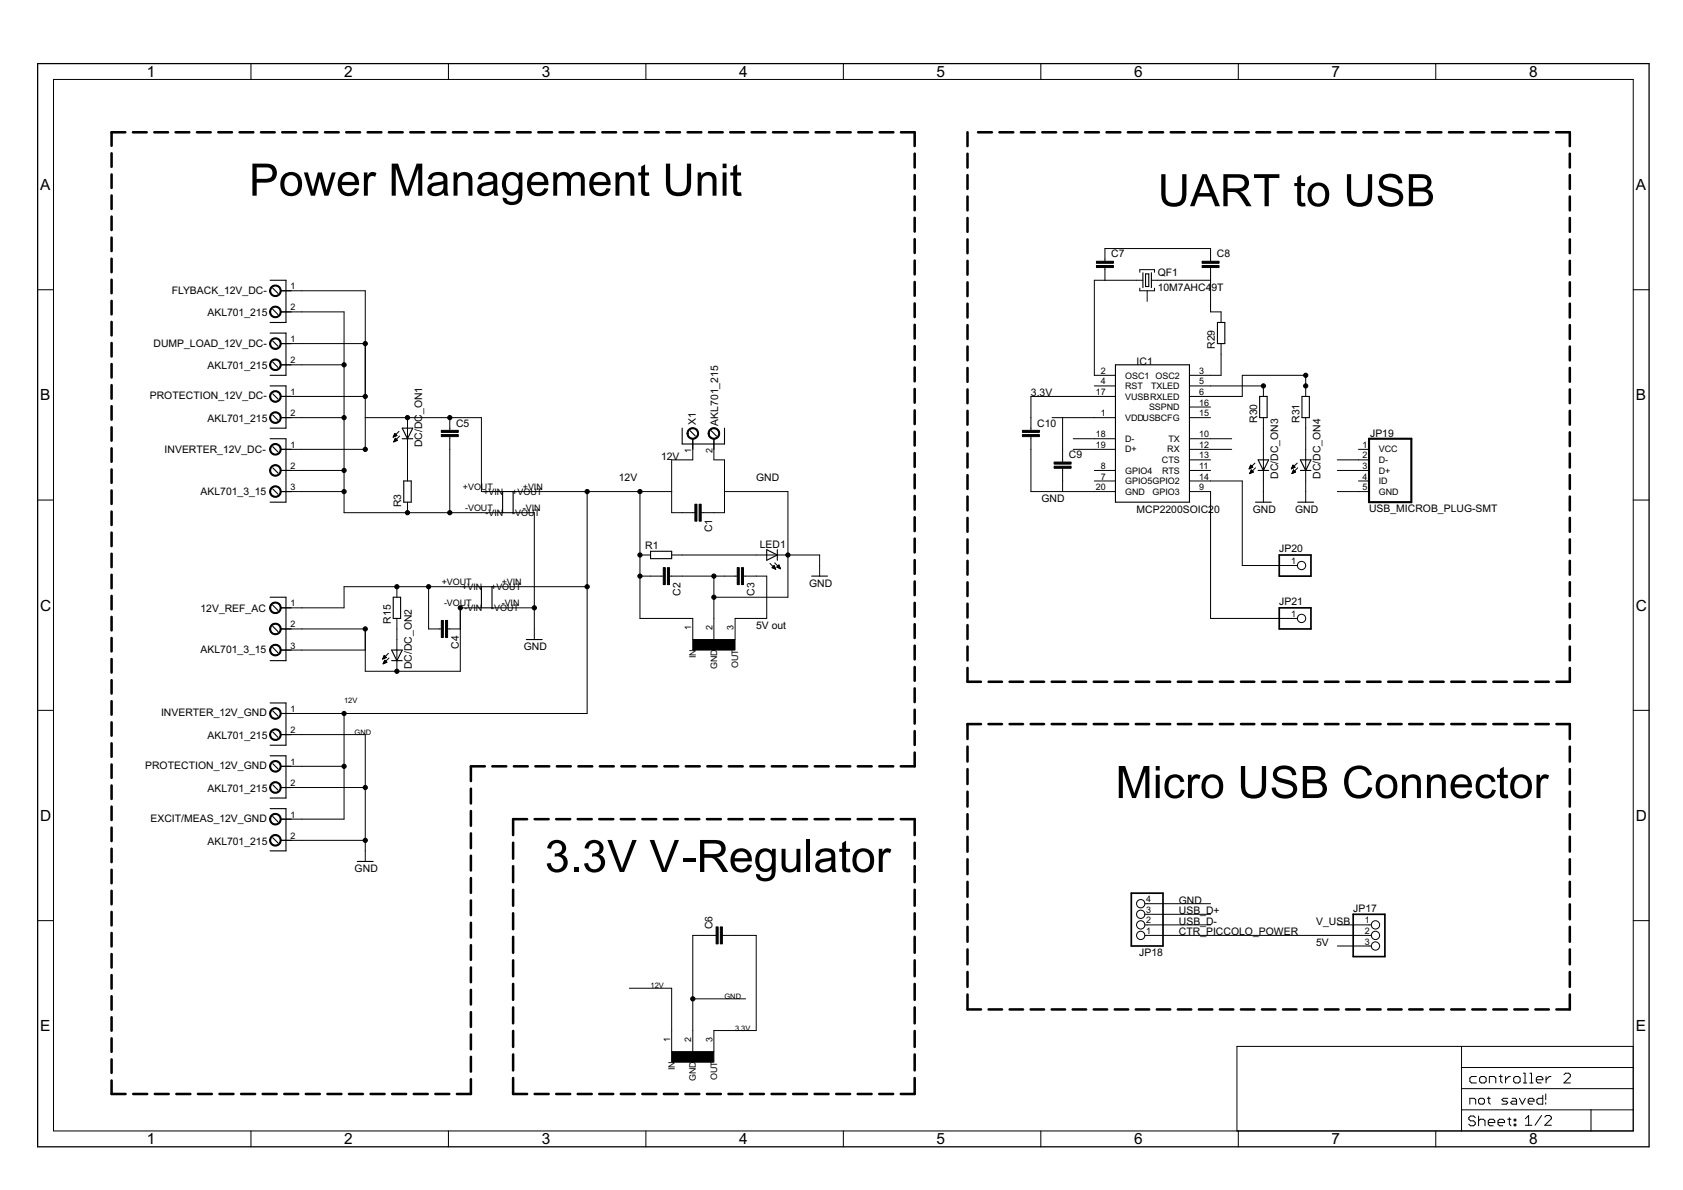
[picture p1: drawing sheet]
<svg xmlns="http://www.w3.org/2000/svg" width="420mm" height="297mm" viewBox="0 0 420 297" stroke-linecap="round" stroke-linejoin="round" font-family="sans-serif">
<g fill="#000" stroke="#000" stroke-width=".63">
<path d="M27.9 33h3.4zM27.9 33v3.4zM33.2 33h3.4zM38.5 33h3.5zM43.8 33h3.5zM49.2 33h3.4zM54.5 33h3.4zM59.8 33h3.4zM65.2 33h3.4zM70.5 33h3.4zM75.8 33h3.4zM81.1 33h3.5z"/>
<path d="M86.4 33h3.5zM91.8 33h3.4zM97.1 33h3.4zM102.4 33h3.5zM107.8 33h3.4zM113.1 33h3.4zM118.4 33h3.4zM123.7 33h3.4zM129.1 33h3.4zM134.4 33h3.4zM139.7 33h3.4zM145 33h3.5z"/>
<path d="M150.4 33h3.4zM155.7 33h3.4zM161 33h3.4zM166.3 33h3.5zM171.7 33h3.4zM177 33h3.4zM182.3 33h3.4zM187.6 33h3.5zM193 33h3.4zM198.3 33h3.4zM203.6 33h3.5zM208.9 33h3.5z"/>
<path d="M214.3 33h3.4zM219.6 33h3.4zM224.9 33h3.4zM228.3 33v3.4zM228.3 38.4v3.4zM241.5 33v3.5zM244.2 33h3.4zM249.5 33h3.5zM254.9 33h3.4zM260.2 33h3.5zM265.6 33h3.4zM270.9 33h3.4z"/>
<path d="M276.2 33h3.5zM281.6 33h3.4zM286.9 33h3.5zM292.3 33h3.4zM297.6 33h3.5zM303 33h3.4zM308.3 33h3.4zM313.6 33h3.5zM319 33h3.4zM324.3 33h3.5zM329.7 33h3.4zM335 33h3.5z"/>
<path d="M340.4 33h3.4zM345.7 33h3.5zM351 33h3.5zM356.4 33h3.4zM361.7 33h3.5zM367.1 33h3.4zM372.4 33h3.5zM377.8 33h3.4zM383.1 33h3.5zM388.5 33h3.4zM391.9 33v3.5zM391.9 38.4v3.4z"/>
<path d="M27.9 54.1v3.3zM27.9 48.8v3.4zM27.9 43.5v3.4zM27.9 38.3v3.3zM228.3 43.7v3.4zM228.3 49v3.5zM228.3 54.4v3.4zM228.3 59.7v3.4zM241.5 54.4v3.5zM241.5 49.1v3.4zM241.5 43.7v3.5zM241.5 38.4v3.4z"/>
<path d="M391.9 43.7v3.5zM391.9 49.1v3.4zM391.9 54.4v3.5zM391.9 59.8v3.4zM27.9 75.1v3.4zM27.9 69.8v3.4zM27.9 64.6v3.3zM27.9 59.3v3.4zM228.3 65v3.5zM228.3 70.4v3.4zM228.3 75.7v3.5zM241.5 75.8v3.4z"/>
<path d="M241.5 70.5v3.4zM241.5 65.1v3.5zM241.5 59.8v3.4zM391.9 65.1v3.5zM391.9 70.5v3.4zM391.9 75.8v3.4zM27.9 96.1v3.4zM27.9 90.9v3.3zM27.9 85.6v3.4zM27.9 80.3v3.4zM228.3 81.1v3.4zM228.3 86.4v3.5z"/>
<path d="M228.3 91.7v3.5zM228.3 97.1v3.4zM241.5 91.9v3.4zM241.5 86.5v3.5zM241.5 81.2v3.4zM391.9 81.2v3.4zM391.9 86.5v3.5zM391.9 91.8v3.5zM391.9 97.2v3.4zM27.9 111.9v3.4zM27.9 106.7v3.3zM27.9 101.4v3.4z"/>
<path d="M228.3 102.4v3.5zM228.3 107.8v3.4zM228.3 113.1v3.4zM228.3 118.4v3.5zM241.5 113.2v3.5zM241.5 107.9v3.5zM241.5 102.6v3.4zM241.5 97.2v3.4zM391.9 102.6v3.4zM391.9 107.9v3.5zM391.9 113.2v3.5zM391.9 118.6v3.4z"/>
<path d="M27.9 132.9v3.4zM27.9 127.7v3.3zM27.9 122.4v3.4zM27.9 117.2v3.3zM228.3 123.8v3.4zM228.3 129.1v3.5zM228.3 134.5v3.4zM228.3 139.8v3.4zM241.5 134.6v3.5zM241.5 129.3v3.4zM241.5 124v3.4zM241.5 118.6v3.4z"/>
<path d="M391.9 124v3.4zM391.9 129.3v3.4zM391.9 134.6v3.5zM391.9 140v3.4zM27.9 154v3.4zM27.9 148.7v3.4zM27.9 143.5v3.3zM27.9 138.2v3.4zM228.3 145.1v3.5zM228.3 150.5v3.4zM228.3 155.8v3.5zM241.5 156v3.5z"/>
<path d="M241.5 150.7v3.4zM241.5 145.4v3.4zM241.5 140v3.4zM391.9 145.3v3.5zM391.9 150.7v3.4zM391.9 156v3.5zM27.9 175v3.4zM27.9 169.8v3.3zM27.9 164.5v3.4zM27.9 159.3v3.3zM228.3 161.2v3.4zM228.3 166.5v3.4z"/>
<path d="M228.3 171.8v3.5zM228.3 177.2v3.4zM241.5 166.7v3.5zM241.5 161.4v3.4zM241.6 170.2h3.3zM246.8 170.2h3.3zM252.1 170.2h3.3zM257.3 170.2h3.3zM262.6 170.2h3.3zM267.8 170.2h3.3zM273 170.2h3.4zM278.3 170.2h3.3z"/>
<path d="M283.5 170.2h3.4zM288.8 170.2h3.3zM294 170.2h3.4zM299.3 170.2h3.3zM304.5 170.2h3.4zM309.8 170.2h3.3zM315 170.2h3.4zM320.3 170.2h3.4zM325.5 170.2h3.4zM330.8 170.2h3.4zM336 170.2h3.4zM341.3 170.2h3.4z"/>
<path d="M346.6 170.2h3.3zM351.8 170.2h3.4zM357.1 170.2h3.3zM362.3 170.2h3.4zM367.6 170.2h3.3zM372.8 170.2h3.4zM378.1 170.2h3.3zM383.3 170.2h3.4zM391.9 161.4v3.4zM391.9 166.7v3.5zM388.6 170.2h3.3zM27.9 196.1v3.3z"/>
<path d="M27.9 190.8v3.4zM27.9 185.5v3.4zM27.9 180.3v3.3zM117.6 191.3v3.7zM117.6 196.9v3.7zM117.6 191.3h3.4zM122.9 191.3h3.5zM128.3 191.3h3.5zM133.7 191.3h3.4zM139 191.3h3.5zM144.4 191.3h3.4zM149.8 191.3h3.4z"/>
<path d="M155.1 191.3h3.5zM160.5 191.3h3.5zM165.9 191.3h3.4zM171.2 191.3h3.5zM176.6 191.3h3.5zM181.9 191.3h3.5zM187.3 191.3h3.5zM192.7 191.3h3.5zM198.1 191.3h3.4zM203.4 191.3h3.5zM208.8 191.3h3.5zM214.1 191.3h3.5z"/>
<path d="M219.5 191.3h3.5zM228.3 182.5v3.4zM228.3 187.9v3.4zM224.9 191.3h3.4zM241.5 180.7h3.4zM241.5 192v3.7zM241.5 186.4v3.7zM241.5 180.7v3.8zM246.8 180.7h3.3zM252.1 180.7h3.3zM257.3 180.7h3.3zM262.6 180.7h3.3z"/>
<path d="M267.8 180.7h3.3zM273 180.7h3.4zM278.3 180.7h3.3zM283.5 180.7h3.4zM288.8 180.7h3.3zM294 180.7h3.4zM299.3 180.7h3.3zM304.5 180.7h3.4zM309.8 180.7h3.3zM315 180.7h3.4zM320.3 180.7h3.3zM325.5 180.7h3.4z"/>
<path d="M330.8 180.7h3.4zM336 180.7h3.4zM341.3 180.7h3.4zM346.5 180.7h3.4zM351.8 180.7h3.4zM357.1 180.7h3.3zM362.3 180.7h3.4zM367.6 180.7h3.3zM372.8 180.7h3.4zM378.1 180.7h3.3zM383.3 180.7h3.4zM388.6 180.7h3.3z"/>
<path d="M391.9 180.7v3.8zM391.9 186.4v3.7zM391.9 192v3.7zM391.9 197.6v3.7zM27.9 211.9v3.3zM27.9 206.6v3.4zM27.9 201.3v3.4zM117.6 202.4v3.7zM117.6 208v3.7zM117.6 213.6v3.7zM117.6 219.2v3.7zM128.1 204.5h3.5z"/>
<path d="M128.1 210.4v3.9zM128.1 204.5v3.9zM133.5 204.5h3.5zM138.9 204.5h3.4zM144.2 204.5h3.5zM149.6 204.5h3.5zM155 204.5h3.5zM160.4 204.5h3.4zM165.7 204.5h3.5zM171.1 204.5h3.5zM176.5 204.5h3.5zM181.9 204.5h3.4z"/>
<path d="M187.2 204.5h3.5zM192.6 204.5h3.5zM198 204.5h3.5zM203.4 204.5h3.4zM208.7 204.5h3.5zM214.1 204.5h3.5zM219.5 204.5h3.5zM224.9 204.5h3.4zM228.3 204.5v3.9zM228.3 210.4v3.9zM228.3 216.2v4zM241.5 214.5v3.7z"/>
<path d="M241.5 208.9v3.7zM241.5 203.2v3.8zM241.5 197.6v3.7zM391.9 203.2v3.8zM391.9 208.9v3.7zM391.9 214.5v3.7zM27.9 232.9v3.3zM27.9 227.6v3.4zM27.9 222.4v3.3zM27.9 217.1v3.4zM117.6 224.8v3.6zM117.6 230.3v3.7z"/>
<path d="M117.6 235.9v3.7zM128.1 233.8v4zM128.1 228v3.9zM128.1 222.1v4zM128.1 216.2v4zM228.3 222.1v4zM228.3 228v3.9zM228.3 233.8v4zM228.3 239.7v4zM241.5 231.4v3.7zM241.5 225.7v3.8zM241.5 220.1v3.7z"/>
<path d="M391.9 220.1v3.7zM391.9 225.7v3.8zM391.9 231.4v3.7zM391.9 237v3.7zM27.9 253.9v3.4zM27.9 248.7v3.3zM27.9 243.4v3.4zM27.9 238.1v3.4zM117.6 241.5v3.7zM117.6 247.1v3.6zM117.6 252.6v3.7zM117.6 258.2v3.7z"/>
<path d="M128.1 251.5v3.9zM128.1 245.6v4zM128.1 239.7v4zM228.3 245.6v4zM228.3 251.5v3.9zM228.3 257.3v4zM241.5 248.2v3.8zM241.5 242.6v3.7zM241.5 237v3.7zM241.6 252h3.3zM246.8 252h3.3zM252.1 252h3.3z"/>
<path d="M257.3 252h3.3zM262.6 252h3.3zM267.8 252h3.3zM273 252h3.4zM278.3 252h3.3zM283.5 252h3.4zM288.8 252h3.3zM294 252h3.4zM299.3 252h3.3zM304.5 252h3.4zM309.8 252h3.3zM315 252h3.4z"/>
<path d="M320.3 252h3.4zM325.5 252h3.4zM330.8 252h3.4zM336 252h3.4zM341.3 252h3.4zM346.6 252h3.3zM351.8 252h3.4zM357.1 252h3.3zM362.3 252h3.4zM367.6 252h3.3zM372.8 252h3.4zM378.1 252h3.3z"/>
<path d="M383.3 252h3.4zM391.9 242.6v3.7zM391.9 248.2v3.8zM388.6 252h3.3zM27.9 269.7v3.4zM27.9 264.4v3.4zM27.9 259.2v3.4zM27.9 273.1h3.4zM33.3 273.1h3.4zM38.7 273.1h3.4zM44 273.1h3.5zM49.4 273.1h3.5z"/>
<path d="M54.8 273.1h3.5zM60.2 273.1h3.5zM65.6 273.1h3.5zM71 273.1h3.5zM76.3 273.1h3.5zM81.7 273.1h3.5zM87.1 273.1h3.5zM92.5 273.1h3.5zM97.9 273.1h3.5zM103.3 273.1h3.5zM108.7 273.1h3.5zM117.6 263.8v3.7z"/>
<path d="M117.6 269.4v3.7zM114.1 273.1h3.5zM128.1 269.1v4zM128.1 263.2v4zM128.1 257.3v4zM128.1 273.1h3.5zM133.5 273.1h3.5zM138.9 273.1h3.4zM144.2 273.1h3.5zM149.6 273.1h3.5zM155 273.1h3.5zM160.4 273.1h3.5z"/>
<path d="M165.7 273.1h3.5zM171.1 273.1h3.5zM176.5 273.1h3.5zM181.9 273.1h3.4zM187.2 273.1h3.5zM192.6 273.1h3.5zM198 273.1h3.5zM203.4 273.1h3.4zM208.7 273.1h3.5zM214.1 273.1h3.5zM219.5 273.1h3.5zM228.3 263.2v4z"/>
<path d="M228.3 269.1v4zM224.9 273.1h3.4z"/>
</g>
<g fill="#000" stroke="#000" stroke-width=".25">
<path d="M13.4 19.8v262.5zM62.7 15.9v3.9zM112 15.9v3.9zM161.2 15.9v3.9zM210.5 15.9v3.9zM259.8 15.9v3.9zM309.1 15.9v3.9zM358.4 15.9v3.9zM13.4 19.8h394.3zM9.4 72.3h4zM70.1 77.9h5.3zM70.1 72.6h5.3z"/>
<path d="M75.4 77.9h10.5zM91.2 72.6v31.6zM75.4 72.6h15.8zM273.2 70v23.7zM275.8 62v2.7zM275.8 67.3v2.7zM275.8 66.8v.5zM275.8 64.7v.5zM275.8 70h7.9zM273.2 70h2.6zM283.7 70h1.6zM284.5 67.3v.7z"/>
<path d="M284.5 67.3h3.7zM284.5 72.6h3.7zM284.5 71.9v.7zM286.4 72.6v2.6zM287.4 70h1.6zM288.2 67.3v.7zM288.2 71.9v.7zM289 70h13.2zM302.2 62v2.7zM302.2 67.3v2.7zM302.2 66.8v.5zM302.2 64.7v.5z"/>
<path d="M302.2 70v7.9zM275.8 62h26.4zM304.8 77.9v2.6zM302.2 77.9h2.6zM407.7 72.3h4zM70.1 99h5.3zM70.1 91.1h5.3zM70.1 85.8h5.3zM75.4 85.8h15.8zM75.4 99h15.8zM75.4 91.1h10.5zM85.9 77.9v13.2z"/>
<path d="M91.2 85.8v13.2zM257.4 99v5.2zM273.2 99h5.3zM273.2 93.7h5.3zM273.2 96.3h5.3zM257.4 99h15.8zM296.9 93.7h5.3zM296.9 96.3h5.3zM296.9 99h5.3zM302.2 99h7.9zM304.8 85.8v2.6zM304.8 88.4v5.3z"/>
<path d="M302.2 93.7h2.6zM310.1 93.7v5.3zM310.1 93.7h15.9zM315.4 96.3v2.7zM302.2 96.3h13.2zM326 96.3v2.7zM326 93.7v2.6zM70.1 117.4h5.3zM70.1 112.2h5.3zM70.1 104.2h5.3zM75.4 112.2h15.8zM75.4 117.4h10.5z"/>
<path d="M75.4 104.2h10.5zM85.9 117.4v5.3zM85.9 104.2v13.2zM85.9 91.1v13.1zM91.2 104.2h10.5zM91.2 104.2v8zM98.6 108.2l-.4 .9zM98.2 109h.3zM98.3 108.8h.5zM98.7 109.4l-.4 .9zM98.3 110.2h.2zM98.3 108.7h.8z"/>
<path d="M98.4 108.6h.6zM98.4 110.1h.4zM98.4 108.5h.4zM98.4 110h.6zM98.5 109.9h.7zM98.5 108.3h.2zM98.6 109.7h.4zM98.6 108.2l.5 .5zM98.6 109.6h.3zM98.7 109.5h.1zM98.7 109.4l.5 .5zM98.2 109.1l.9-.4z"/>
<path d="M98.3 110.3l.9-.4zM98.2 109.1l1.4-1.4zM98.3 110.3l1.5-1.4zM101.7 109.5v2.7zM101.7 104.2v2.7zM101.7 106.9v2.6zM101.7 117.4v2.7zM101.7 104.2h10.6zM101.7 112.2v5.2zM112.3 104.2v2.7zM112.3 109.5v2.7zM112.3 106.9v.5z"/>
<path d="M112.3 109v.5zM112.3 104.2h7.9zM112.3 112.2v15.8zM120.2 104.2v18.5zM167.7 114.8v7.9zM173 109.5v5.3zM167.7 114.8h5.3zM178.2 109.5v5.3zM178.2 114.8h2.7zM180.9 114.8v7.9zM257.4 104.2v2.7zM257.4 109.5v2.7z"/>
<path d="M257.4 109v.5zM257.4 106.9v.5zM257.4 112.2v10.5zM265.3 112.2v2.6zM265.3 116.9v.5zM265.3 114.8v.5zM262.6 104.2h2.7zM265.3 104.2v8zM273.2 104.2h5.3zM273.2 112.2h5.3zM273.2 109.5h5.3zM273.2 117.4h5.3z"/>
<path d="M265.3 104.2h7.9zM267.9 109.5h5.3zM267.9 112.2h5.3zM296.9 101.6h5.3zM296.9 104.2h5.3zM296.9 109.5h5.3zM296.9 112.2h5.3zM296.9 114.8h5.3zM296.9 117.4h5.3zM302.2 109.5h5.3zM302.2 112.2h5.3zM312.2 116.1l-.4 .9z"/>
<path d="M311.9 116.9h.2zM311.9 116.8h.5zM312.4 117.3l-.4 .9zM312 116.7h.7zM312 116.6h.7zM312 118.1h.3zM312.1 118h.5zM312.1 116.4h.5zM312.1 116.3h.3zM312.1 117.8h.8zM312.2 117.7h.6zM312.2 116.1l.6 .5z"/>
<path d="M312.3 117.6h.4zM312.3 117.5h.2zM312.4 117.3l.5 .5zM311.8 117l1-.4zM312 118.2l.9-.4zM313.3 115.6l-1.5 1.4zM312 118.2l1.4-1.4zM315.4 104.2v2.7zM315.4 112.2v2.6zM315.4 114.8v2.6zM315.4 106.9v5.3zM322.8 116.1l-.4 .9z"/>
<path d="M322.4 116.9h.2zM322.5 116.8h.4zM322.5 116.7h.7zM322.9 117.3l-.4 .9zM322.6 118.1h.3zM322.6 116.6h.6zM322.6 116.4h.5zM322.6 118h.6zM322.7 117.8h.7zM322.7 116.3h.3zM322.7 117.7h.6zM322.8 116.1l.5 .5z"/>
<path d="M322.8 117.6h.4zM322.9 117.5h.2zM322.9 117.3l.5 .5zM322.4 117l.9-.4zM322.5 118.2l.9-.4zM322.4 117l1.4-1.4zM324 116.8l-1.5 1.4zM326 104.2v2.7zM326 112.2v2.6zM326 114.8v2.6zM326 106.9v5.3zM339.2 112.2h2.6z"/>
<path d="M339.2 114.8h2.6zM339.2 117.4h2.6zM333.9 114.8h5.3zM333.9 117.4h5.3zM9.4 124.8h4zM70.1 122.7h5.3zM75.4 122.7h10.5zM85.9 128h15.8zM85.9 122.7v5.3zM101.7 125.3v2.7zM101.7 128h10.6zM112.3 128h7.9z"/>
<path d="M120.2 128h5.3zM120.2 122.7h5.3zM128.1 128h5.3zM128.1 122.7h5.3zM133.4 128v23.7zM133.4 122.7h13.2zM159.8 138.5h2.6zM159.8 122.7v15.8zM159.8 138.5v5.3zM146.6 122.7h13.2zM159.8 122.7h7.9zM167.7 122.7v5.3z"/>
<path d="M167.7 138.5h2.6zM170.3 128h2.7zM167.7 128h2.6zM170.3 138.5h18.5zM173 128h.5zM175.1 128h.5zM175.6 128h2.6zM178.2 128h2.7zM180.9 122.7v5.3zM188.8 138.5h2.6zM191.4 138.5h2.7zM194.1 138.5h2.6z"/>
<path d="M180.9 122.7h15.8zM196.7 122.7v15.8zM196.7 138.5h7.9zM257.4 122.7h7.9zM265.3 117.4v2.7zM265.3 122.7h7.9zM265.3 120.1v2.6zM273.2 122.7h5.3zM273.2 120.1h5.3zM296.9 120.1h5.3zM296.9 122.7h5.3zM302.2 120.1h7.9z"/>
<path d="M310.1 120.1v21.1zM315.4 117.4v2.7zM315.4 122.7v2.6zM315.4 120.1v2.6zM326 117.4v2.7zM326 122.7v2.6zM326 120.1v2.6zM339.2 120.1h2.6zM339.2 122.7h2.6zM333.9 122.7h5.3zM407.7 124.8h4zM70.1 157h5.3z"/>
<path d="M70.1 151.7h5.3zM75.4 151.7h10.5zM75.4 157h15.8zM85.9 146.5h13.2zM85.9 146.5v5.2zM91.2 157v10.6zM99.1 146.5v2.6zM99.1 154.4v2.6zM99.1 159.6v2.7zM99.1 146.5h7.9zM99.1 157v2.6zM107 157h2.6z"/>
<path d="M107 146.5h7.9zM107 146.5v10.5zM109.6 157h.6zM111.8 157h.5zM114.9 151.7h5.3zM114.9 146.5h5.3zM112.3 157h2.6zM114.9 151.7v5.3zM122.8 151.7h5.3zM122.8 146.5h5.3zM128.1 146.5h18.5zM128.1 151.7h5.3z"/>
<path d="M133.4 157v2.6zM133.4 151.7v5.3zM146.6 122.7v23.8zM146.6 146.5v31.6zM159.8 143.8v10.6zM159.8 154.4h13.2zM162.4 143.8h2.6zM159.8 143.8h2.6zM165 143.8h.6zM167.2 143.8h.5zM167.7 143.8h2.6zM170.3 143.8h7.9z"/>
<path d="M173 154.4v5.2zM178.2 154.4v5.2zM178.2 149.1v5.3zM178.2 143.8h2.7zM178.2 143.8v5.3zM178.2 149.1h18.5zM180.9 143.8h2.6zM183.5 154.4v5.2zM183.5 143.8h.5zM183.5 154.4h7.9zM185.6 143.8h.5zM186.1 143.8h2.7z"/>
<path d="M188.8 143.8h2.6zM191.4 143.8v10.6zM192.2 140.6l1.5 1.5zM192.7 141.7l.6-.5zM192.8 141.7h.7zM192.8 141.6h.7zM193 141.5h.4zM193.1 141.4h.2zM193.1 141.9h.5zM193.3 141.2l.4 .9zM193.4 140.5l1.4 1.5zM193.4 142h.2z"/>
<path d="M192.7 141.7l1 .4zM193.9 141.6l.6-.6zM194 141.5h.6zM194 141.6h.7zM194.1 141.4h.5zM194.3 141.2h.2zM194.3 141.7h.5zM194.5 141l.3 1zM194.6 141.9h.2zM193.9 141.6l.9 .4zM196.7 138.5v10.6zM204.6 141.2v2.6z"/>
<path d="M204.6 138.5v2.7zM302.2 122.7v31.7zM310.1 141.2h13.2zM323.3 141.2h.6zM323.3 154.4h.6zM302.2 154.4h21.1zM9.4 177.3h4zM70.1 162.3h5.3zM70.1 178.1h5.3zM75.4 162.3h15.8zM75.4 178.1h10.5zM85.9 178.1v13.2z"/>
<path d="M91.2 167.6h7.9zM91.2 157v5.3zM95.9 163.6l-.4 .9zM95.6 164.4h.2zM95.7 164.3h.4zM96.1 164.8l-.4 .9zM95.7 164.1h.7zM95.7 165.5h.4zM95.8 164h.5zM95.8 163.9h.4zM95.8 165.4h.6zM95.8 165.3h.7z"/>
<path d="M95.9 163.7h.2zM95.9 165.1h.5zM95.9 163.6l.6 .5zM95.9 165h.4zM96 164.9h.2zM96.1 164.8l.5 .5zM95.5 164.5l1-.4zM95.7 165.7l.9-.4zM95.5 164.5l1.5-1.4zM95.7 165.7l1.4-1.4zM99.1 164.9v2.7zM99.1 162.3v2.6z"/>
<path d="M99.1 167.6h15.8zM114.9 151.7v15.9zM85.9 178.1h60.7zM407.7 177.3h4zM70.1 183.4h5.3zM70.1 196.6h5.3zM70.1 191.3h5.3zM75.4 191.3h10.5zM75.4 183.4h15.8zM75.4 196.6h15.8zM85.9 191.3v13.2zM91.2 183.4v13.2z"/>
<path d="M91.2 196.6v13.2zM70.1 209.8h5.3zM70.1 204.5h5.3zM75.4 204.5h10.5zM75.4 209.8h15.8zM91.2 212.4v2.6zM91.2 209.8v2.6zM9.4 229.8h4zM173 233.5v15.8zM173 233.5h2.6zM175.6 233.5h2.6zM178.2 233.5h.6z"/>
<path d="M180.3 233.5h.6zM180.9 233.5h2.6zM183.5 233.5h5.3zM188.8 233.5v23.7zM285.8 233.5h.6zM285.8 230.9h.6zM285.8 228.2h.6zM285.8 225.6h.6zM286.4 225.6h15.8zM286.4 230.9h15.8zM286.4 228.2h15.8zM286.4 233.5h55.4z"/>
<path d="M341.8 230.9h.6zM341.8 233.5h.6zM341.8 236.1h.6zM333.9 236.1h7.9zM333.9 230.9h7.9zM407.7 229.8h4zM167.7 257.2v5.3zM157.1 246.7h10.6zM167.7 246.7v10.5zM173 257.2v5.3zM173 249.3v7.9zM173 249.3h13.1z"/>
<path d="M178.2 257.2v5.3zM178.2 257.2h10.6zM308.8 261.2h56.1zM364.9 261.2h42.8zM364.9 277v5.3zM364.9 271.7v5.3zM364.9 271.7h42.8zM364.9 266.5v5.2zM364.9 266.5h42.8zM364.9 261.2v5.3zM366.7 279v.4zM366.7 279.4l.4 .4z"/>
<path d="M366.9 269.1v.8zM366.9 269.9l.4 .4zM366.9 274.2v1.4zM366.9 274.2h1.1zM367.1 278.6l-.4 .4zM367.1 279.8h.8zM367.3 268.7l-.4 .4zM367.3 270.3h1.3zM367.1 278.6h.8zM367.9 279.8l.4 .4zM368 274.2l.4 .3zM367.9 278.6l.4 .4z"/>
<path d="M368.4 274.5v1.1zM367.3 268.7h1.3zM369.1 274.5v.8zM369.1 275.3l.4 .3zM369.1 278.6v2.4zM369.1 279.8l.4-.4zM369.4 269.1v.8zM369.4 269.9l.4 .4zM369.5 275.6h.7zM369.5 274.2l-.4 .3zM369.5 279.4h.8zM369.8 270.3h.8z"/>
<path d="M369.8 268.7l-.4 .4zM370.2 275.6l.4-.3zM369.5 274.2h.7zM370.3 279.4l.4 .4zM370.6 270.3l.4-.4zM369.8 268.7h.8zM370.6 274.5v.8zM370.2 274.2l.4 .3zM370.7 279.8v1.2zM371 269.1v.8zM370.6 268.7l.4 .4zM371.3 274.2h.7z"/>
<path d="M371.5 279.8l.4-.4zM371.7 273.8v1.5zM371.7 275.3l.3 .3zM371.8 268.7v1.6zM371.8 268.7h1.2zM371.9 279.4h.9zM372.8 279.4l.4 .4zM373 268.7l.4 .4zM373.2 279.8v.4zM373.4 269.1v1.2zM374 279.8l.4-.4zM374.2 268.7h.9z"/>
<path d="M374.4 279.4h.8zM374.6 268.3v1.6zM374.6 269.9l.5 .4zM374.9 275.6h1.1zM374.9 274.5l.4-.3zM375.2 279.4l.4 .4zM374.9 274.5l.4 .4zM375.3 274.2h1.1zM375.6 279.8v.4zM375.9 268.7v1.6zM376.7 268.7l-.8 .8zM376 275.6l.4-.3z"/>
<path d="M375.3 274.9h.7zM376 274.9l.4 .4zM376.4 279.4h.8zM376.7 268.7h.4zM376.8 279v1.6zM377.5 274.9l-.4 .4zM377.5 274.2h.7zM377.1 275.3l.4 .3zM377.5 274.9h1.1zM377.9 269.1v.8zM377.9 269.9l.4 .4zM378 279.4h.4z"/>
<path d="M378 279.4v.4zM378.2 274.2l.4 .3zM378.3 270.3h.8zM378.3 268.7l-.4 .4zM378.4 279.4v.4zM378 279.8h.4zM378.6 274.5v1.1zM377.5 275.6h1.1zM379.1 270.3l.4-.4zM378.3 268.7h.8zM379.3 274.2l.7 1.4zM379.5 269.1v.8z"/>
<path d="M379.1 268.7l.4 .4zM380.8 274.2l-.8 1.4zM380.3 267.9h.4zM380.3 270.3h.8zM380.7 267.9v2.4zM380.8 279.3l.8-.9zM381.5 274.5v.8zM381.5 274.5l.4-.3zM381.6 278.4v2.5zM381.5 275.3l.4 .3zM381.9 274.2h.7zM381.9 267.9h.4z"/>
<path d="M381.9 270.3h.8zM382.3 267.9v2.4zM381.9 275.6h.7zM382.6 274.2l.4 .3zM383 274.5v.4zM381.5 274.9h1.5zM383.5 269.1v.8zM383.5 269.1l.5-.4zM383.7 274.5v.8zM383.7 274.5l.4-.3zM383.5 269.9l.5 .4zM384 268.7h.8z"/>
<path d="M383.7 275.3l.4 .3zM384.1 274.2h1zM384 270.3h.8zM384.8 268.7l.4 .4zM385.1 273.4v2.2zM384.1 275.6h1zM385.2 269.1v.4zM383.5 269.5h1.7zM385.9 275.3v.3zM385.9 273v1.5zM386 268.7v1.6zM386 269.5l.8-.8z"/>
<path d="M385.7 278.8l.4-.4zM386.8 268.7h.4zM386.1 278.4h.8zM387.3 278.8v.5zM386.9 278.4l.4 .4zM390.4 270.3l1.6-1.6zM390.8 267.9l-.4 .4zM390.8 267.9h.8zM390.4 270.3h1.6zM392 268.3v.4zM391.6 267.9l.4 .4zM397.2 277h10.5z"/>
<path d="M364.9 277h32.3zM407.7 271.7v5.3zM407.7 266.5v5.2zM407.7 261.2v5.3zM13.4 282.3h394.3zM62.7 282.3v4zM112 282.3v4zM161.2 282.3v4zM210.5 282.3v4zM259.8 282.3v4zM308.8 282.3h56.1zM308.8 261.2v21.1z"/>
<path d="M309.1 282.3v4zM358.4 282.3v4zM364.9 282.3h32.3zM366.7 280.6l.4 .4zM367.1 281h.8zM368.3 280.2v.4zM368.3 280.6l-.4 .4zM371.5 279.8v.8zM371.5 280.6l.4 .4zM371.9 281h.9zM371.5 280.2h1.7zM374 279.8v.8z"/>
<path d="M374 280.6l.4 .4zM374.4 281h.8zM374 280.2h1.6zM376.8 280.6l.4 .4zM378 280.6h.4zM378 280.6v.4zM378.4 280.6v.4zM378 281h.4zM380.8 280.9h1.6zM384.9 278.4l-1.7 2.5zM385.7 280.9l1.6-1.6zM385.7 280.9h1.6z"/>
<path d="M397.2 282.3h10.5zM397.2 277v5.3zM407.7 277v5.3zM407.7 19.8v262.5z"/>
<path d="M67.7 76.9a1.45 1.45 0 0 1 2.3 .2 1.45 1.45 0 0 1-.8 2.2 1.45 1.45 0 0 1-1.9-1.4h.3a1.19 1.19 0 0 1 1.6-1.2 1.19 1.19 0 0 1 .3 2 1.19 1.19 0 0 1-1.9-.6v-.2h-.3z" fill-rule="evenodd"/>
<path d="M67.7 71.6a1.45 1.45 0 0 1 2.3 .2 1.45 1.45 0 0 1-.8 2.2 1.45 1.45 0 0 1-1.9-1.4h.3a1.19 1.19 0 0 1 1.6-1.1 1.19 1.19 0 0 1 .3 2 1.19 1.19 0 0 1-1.9-.6v-.3h-.3z" fill-rule="evenodd"/>
<path d="M67.7 98a1.45 1.45 0 0 1 2.3 .2 1.45 1.45 0 0 1-.8 2.1 1.45 1.45 0 0 1-1.9-1.3h.3a1.19 1.19 0 0 1 1.6-1.1 1.19 1.19 0 0 1 .3 1.9 1.19 1.19 0 0 1-1.9-.5v-.3h-.3z" fill-rule="evenodd"/>
<path d="M67.7 90.1a1.45 1.45 0 0 1 2.3 .2 1.45 1.45 0 0 1-.8 2.1 1.45 1.45 0 0 1-1.9-1.3h.3a1.19 1.19 0 0 1 1.6-1.2 1.19 1.19 0 0 1 .3 2 1.19 1.19 0 0 1-1.9-.6v-.2h-.3z" fill-rule="evenodd"/>
<path d="M67.7 84.8a1.45 1.45 0 0 1 2.3 .2 1.45 1.45 0 0 1-.8 2.1 1.45 1.45 0 0 1-1.9-1.3h.3a1.19 1.19 0 0 1 1.6-1.1 1.19 1.19 0 0 1 .3 2 1.19 1.19 0 0 1-1.9-.6v-.3h-.3z" fill-rule="evenodd"/>
<path d="M67.7 116.4a1.45 1.45 0 0 1 2.3 .3 1.45 1.45 0 0 1-.8 2.1 1.45 1.45 0 0 1-1.9-1.4h.3a1.19 1.19 0 0 1 1.6-1.1 1.19 1.19 0 0 1 .3 2 1.19 1.19 0 0 1-1.9-.6v-.3h-.3z" fill-rule="evenodd"/>
<path d="M67.7 111.2a1.45 1.45 0 0 1 2.3 .2 1.45 1.45 0 0 1-.8 2.1 1.45 1.45 0 0 1-1.9-1.3h.3a1.19 1.19 0 0 1 1.6-1.2 1.19 1.19 0 0 1 .3 2 1.19 1.19 0 0 1-1.9-.6v-.2h-.3z" fill-rule="evenodd"/>
<path d="M67.7 103.3a1.45 1.45 0 0 1 2.3 .2 1.45 1.45 0 0 1-.8 2.1 1.45 1.45 0 0 1-1.9-1.4h.3a1.19 1.19 0 0 1 1.6-1.1 1.19 1.19 0 0 1 .3 2 1.19 1.19 0 0 1-1.9-.6v-.3h-.3z" fill-rule="evenodd"/>
<path d="M171.9 107.2a1.45 1.45 0 0 1 2.3 .2 1.45 1.45 0 0 1-.8 2.2 1.45 1.45 0 0 1-1.9-1.4h.3a1.19 1.19 0 0 1 1.6-1.1 1.19 1.19 0 0 1 .3 2 1.19 1.19 0 0 1-1.9-.6v-.3h-.3z" fill-rule="evenodd"/>
<path d="M177.2 107.2a1.45 1.45 0 0 1 2.3 .2 1.45 1.45 0 0 1-.9 2.2 1.45 1.45 0 0 1-1.8-1.4h.2a1.19 1.19 0 0 1 1.7-1.1 1.19 1.19 0 0 1 .3 2 1.19 1.19 0 0 1-1.9-.6l-.1-.3h-.2z" fill-rule="evenodd"/>
<path d="M67.7 121.7a1.45 1.45 0 0 1 2.3 .2 1.45 1.45 0 0 1-.8 2.2 1.45 1.45 0 0 1-1.9-1.4h.3a1.19 1.19 0 0 1 1.6-1.1 1.19 1.19 0 0 1 .3 2 1.19 1.19 0 0 1-1.9-.6v-.3h-.3z" fill-rule="evenodd"/>
<path d="M67.7 156a1.45 1.45 0 0 1 2.3 .2 1.45 1.45 0 0 1-.8 2.2 1.45 1.45 0 0 1-1.9-1.4h.3a1.19 1.19 0 0 1 1.6-1.1 1.19 1.19 0 0 1 .3 2 1.19 1.19 0 0 1-1.9-.6v-.3h-.3z" fill-rule="evenodd"/>
<path d="M67.7 150.7a1.45 1.45 0 0 1 2.3 .2 1.45 1.45 0 0 1-.8 2.2 1.45 1.45 0 0 1-1.9-1.4h.3a1.19 1.19 0 0 1 1.6-1.1 1.19 1.19 0 0 1 .3 2 1.19 1.19 0 0 1-1.9-.6v-.3h-.3z" fill-rule="evenodd"/>
<path d="M67.7 161.3a1.45 1.45 0 0 1 2.3 .2 1.45 1.45 0 0 1-.8 2.1 1.45 1.45 0 0 1-1.9-1.3h.3a1.19 1.19 0 0 1 1.6-1.1 1.19 1.19 0 0 1 .3 1.9 1.19 1.19 0 0 1-1.9-.5v-.3h-.3z" fill-rule="evenodd"/>
<path d="M67.7 177.1a1.45 1.45 0 0 1 2.3 .2 1.45 1.45 0 0 1-.8 2.2 1.45 1.45 0 0 1-1.9-1.4h.3a1.19 1.19 0 0 1 1.6-1.1 1.19 1.19 0 0 1 .3 2 1.19 1.19 0 0 1-1.9-.6v-.3h-.3z" fill-rule="evenodd"/>
<path d="M67.7 182.4a1.45 1.45 0 0 1 2.3 .2 1.45 1.45 0 0 1-.8 2.1 1.45 1.45 0 0 1-1.9-1.3h.3a1.19 1.19 0 0 1 1.6-1.1 1.19 1.19 0 0 1 .3 2 1.19 1.19 0 0 1-1.9-.6v-.3h-.3z" fill-rule="evenodd"/>
<path d="M67.7 195.6a1.45 1.45 0 0 1 2.3 .2 1.45 1.45 0 0 1-.8 2.2 1.45 1.45 0 0 1-1.9-1.4h.3a1.19 1.19 0 0 1 1.6-1.2 1.19 1.19 0 0 1 .3 2 1.19 1.19 0 0 1-1.9-.6v-.2h-.3z" fill-rule="evenodd"/>
<path d="M67.7 190.3a1.45 1.45 0 0 1 2.3 .2 1.45 1.45 0 0 1-.8 2.2 1.45 1.45 0 0 1-1.9-1.4h.3a1.19 1.19 0 0 1 1.6-1.1 1.19 1.19 0 0 1 .3 2 1.19 1.19 0 0 1-1.9-.6v-.3h-.3z" fill-rule="evenodd"/>
<path d="M67.7 208.8a1.45 1.45 0 0 1 2.3 .2 1.45 1.45 0 0 1-.8 2.1 1.45 1.45 0 0 1-1.9-1.3h.3a1.19 1.19 0 0 1 1.6-1.1 1.19 1.19 0 0 1 .3 1.9 1.19 1.19 0 0 1-1.9-.5v-.3h-.3z" fill-rule="evenodd"/>
<path d="M67.7 203.5a1.45 1.45 0 0 1 2.3 .2 1.45 1.45 0 0 1-.8 2.2 1.45 1.45 0 0 1-1.9-1.4h.3a1.19 1.19 0 0 1 1.6-1.1 1.19 1.19 0 0 1 .3 2 1.19 1.19 0 0 1-1.9-.6v-.3h-.3z" fill-rule="evenodd"/>
<circle cx="85.9" cy="91.1" r=".53"/>
<circle cx="91.2" cy="85.8" r=".53"/>
<circle cx="91.2" cy="99" r=".53"/>
<circle cx="315.4" cy="96.3" r=".53"/>
<circle cx="326" cy="96.3" r=".53"/>
<circle cx="326" cy="93.7" r=".53"/>
<circle cx="85.9" cy="117.4" r=".53"/>
<circle cx="85.9" cy="104.2" r=".53"/>
<circle cx="91.2" cy="112.2" r=".53"/>
<circle cx="101.7" cy="104.2" r=".53"/>
<circle cx="112.3" cy="104.2" r=".53"/>
<circle cx="85.9" cy="122.7" r=".53"/>
<circle cx="101.7" cy="128" r=".53"/>
<circle cx="112.3" cy="128" r=".53"/>
<circle cx="146.6" cy="122.7" r=".53"/>
<circle cx="159.8" cy="138.5" r=".53"/>
<circle cx="159.8" cy="122.7" r=".53"/>
<circle cx="196.7" cy="138.5" r=".53"/>
<circle cx="91.2" cy="157" r=".53"/>
<circle cx="99.1" cy="146.5" r=".53"/>
<circle cx="107" cy="146.5" r=".53"/>
<circle cx="114.9" cy="151.7" r=".53"/>
<circle cx="133.4" cy="151.7" r=".53"/>
<circle cx="146.6" cy="146.5" r=".53"/>
<circle cx="159.8" cy="143.8" r=".53"/>
<circle cx="178.2" cy="149.1" r=".53"/>
<circle cx="178.2" cy="143.8" r=".53"/>
<circle cx="85.9" cy="178.1" r=".53"/>
<circle cx="99.1" cy="167.6" r=".53"/>
<circle cx="85.9" cy="191.3" r=".53"/>
<circle cx="91.2" cy="196.6" r=".53"/>
<circle cx="91.2" cy="209.8" r=".53"/>
<circle cx="173" cy="249.3" r=".53"/>
</g>
<g fill="#000" stroke="#000" stroke-width=".28">
<path d="M68.1 77.2l1.3 1.3zM68.1 71.9l1.3 1.3zM70.1 77.9h2.6zM70.1 72.6h2.6zM67.4 70h4zM285.3 68.1v3.7zM286 68.4v3.1zM286 71.5h.8zM286.8 68.4v3.1zM286 68.4h.8zM287.4 68.1v3.7zM67.4 93.7h4z"/>
<path d="M67.4 80.5h4zM68.1 98.3l1.3 1.3zM68.1 90.4l1.3 1.3zM68.1 85.1l1.3 1.3zM70.1 99h2.6zM70.1 91.1h2.6zM70.1 85.8h2.6zM67.4 96.3h4zM71.4 83.1v10.6zM67.4 83.1h4zM71.4 70v10.5zM278.5 91.1v34.2z"/>
<path d="M278.5 91.1h18.4zM303.9 80.5v5.3zM305.8 80.5v5.3zM303.9 80.5h1.9zM303.9 85.8h1.9zM314.5 99v5.2zM314.5 99h1.8zM325 99v5.2zM325 99h1.9zM67.4 106.9h4zM68.1 116.8l1.3 1.3zM68.1 111.5l1.3 1.3z"/>
<path d="M68.1 103.6l1.3 1.3zM70.1 117.4h2.6zM70.1 112.2h2.6zM70.1 104.2h2.6zM67.4 109.5h4zM71.4 96.3v10.6zM100.4 106.9l1.3 2.6zM100.4 109.5h1.3zM100.4 106.9h1.3zM103 106.9l-1.3 2.6zM101.7 109.5h1.3zM101.7 106.9h1.3z"/>
<path d="M170.3 106.9v3.9zM173 109.5v2.7zM172.3 107.5l1.3 1.4zM178.2 109.5v2.7zM177.6 107.5l1.3 1.4zM180.9 106.9v3.9zM170.3 110.8h10.6zM314.1 114.8l1.3 2.6zM314.1 117.4h1.3zM314.1 114.8h1.3zM316.3 99v5.2zM314.5 104.2h1.8z"/>
<path d="M316.7 114.8l-1.3 2.6zM315.4 117.4h1.3zM315.4 114.8h1.3zM324.6 114.8l1.4 2.6zM324.6 117.4h1.4zM324.6 114.8h1.4zM326.9 99v5.2zM325 104.2h1.9zM327.3 114.8l-1.3 2.6zM326 117.4h1.3zM326 114.8h1.3zM67.4 125.3h4z"/>
<path d="M68.1 122l1.3 1.4zM70.1 122.7h2.6zM71.4 109.5v15.8zM100.8 120.1v5.2zM102.7 120.1v5.2zM100.8 120.1h1.9zM100.8 125.3h1.9zM125.5 122.7v5.3zM125.5 122.7h2.6zM128.1 122.7v5.3zM125.5 128h2.6zM162.4 139.4h5.3z"/>
<path d="M162.4 137.6v1.8zM162.4 137.6h5.3zM167.7 137.6v1.8zM191.4 137.2l2.7 1.3zM191.4 137.2v1.3zM191.4 138.5v1.3zM191.4 139.8l2.7-1.3zM194.1 137.2v1.3zM194.1 138.5v1.3zM278.5 125.3h18.4zM296.9 91.1v34.2zM313.4 125.3h4z"/>
<path d="M324 125.3h3.9zM68.1 156.3l1.3 1.3zM68.1 151.1l1.3 1.3zM70.1 157h2.6zM70.1 151.7h2.6zM67.4 149.1h4zM98.2 149.1v5.3zM100 149.1v5.3zM98.2 149.1h1.8zM98.2 154.4h1.8zM120.2 146.5v5.2zM120.2 146.5h2.6z"/>
<path d="M122.8 146.5v5.2zM120.2 151.7h2.6zM131.4 159.6h4zM202.6 143.8h4zM67.4 164.9h4zM68.1 161.6l1.3 1.3zM68.1 177.4l1.3 1.4zM70.1 162.3h2.6zM70.1 178.1h2.6zM71.4 149.1v15.8zM67.4 175.5h4zM97.8 162.3l1.3 2.6z"/>
<path d="M97.8 164.9h1.3zM97.8 162.3h1.3zM100.4 162.3l-1.3 2.6zM99.1 164.9h1.3zM99.1 162.3h1.3zM67.4 186h4zM67.4 199.2h4zM68.1 182.7l1.3 1.3zM68.1 195.9l1.3 1.3zM68.1 190.6l1.3 1.3zM70.1 183.4h2.6zM70.1 196.6h2.6z"/>
<path d="M70.1 191.3h2.6zM71.4 175.5v10.5zM71.4 188.7v10.5zM67.4 188.7h4zM67.4 212.4h4zM68.1 209.1l1.3 1.3zM68.1 203.8l1.3 1.3zM70.1 209.8h2.6zM70.1 204.5h2.6zM71.4 201.8v10.6zM67.4 201.8h4zM89.2 215h4z"/>
</g>
<g fill="#000" stroke="#000" stroke-width=".25">
<path d="M273.7 65.2h4.3v.5h-4.3zM273.7 66.3h4.3v.5h-4.3zM300.1 65.2h4.2v.5h-4.2zM300.1 66.3h4.2v.5h-4.2zM110.2 108.5h4.2v.5h-4.2zM110.2 107.4h4.2v.5h-4.2zM255.2 107.4h4.3v.5h-4.3zM255.2 108.5h4.3v.5h-4.3zM263.2 115.3h4.2v.5h-4.2zM263.2 116.4h4.2v.5h-4.2zM173.5 125.9h.5v4.2h-.5zM174.5 125.9h.5v4.2h-.5z"/>
<path d="M110.2 154.9h.5v4.2h-.5zM111.2 154.9h.5v4.2h-.5zM165.6 141.7h.5v4.2h-.5zM166.6 141.7h.5v4.2h-.5zM173 159.6h10.5v2.7h-10.5zM184 141.7h.6v4.2h-.6zM185.1 141.7h.5v4.2h-.5zM178.8 231.4h.5v4.2h-.5zM179.8 231.4h.5v4.2h-.5zM167.7 262.5h10.5v2.6h-10.5z"/>
</g>
<g fill="none" stroke="#000" stroke-width=".25">
<circle cx="324.9" cy="141.2" r="1.04"/>
<circle cx="324.9" cy="154.4" r="1.04"/>
<circle cx="284.8" cy="225.6" r="1.04"/>
<circle cx="284.8" cy="228.2" r="1.04"/>
<circle cx="284.8" cy="230.9" r="1.04"/>
<circle cx="284.8" cy="233.5" r="1.04"/>
<circle cx="343.4" cy="233.5" r="1.04"/>
<circle cx="343.4" cy="236.1" r="1.04"/>
<circle cx="343.4" cy="230.9" r="1.04"/>
</g>
<g fill="#000" stroke="#000" stroke-width=".42">
<path d="M319.4 138.5v5.3zM319.4 138.5h7.9zM319.4 143.8h7.9zM319.4 157h7.9zM319.4 151.7v5.3zM327.3 138.5v5.3zM327.3 151.7v5.3zM319.4 151.7h7.9zM282.4 222.9v13.2zM282.4 236.1h7.9zM282.4 222.9h7.9zM290.3 222.9v13.2z"/>
<path d="M337.8 238.8h7.9zM337.8 228.2v10.6zM345.7 228.2v10.6zM337.8 228.2h7.9z"/>
</g>
<path d="M341.8 109.5v15.8zM341.8 109.5h10.5zM341.8 125.3h10.5zM352.3 109.5v15.8z" fill="#000" stroke="#000" stroke-width=".53"/>
<path d="M9.4 15.9v270.4zM9.4 15.9h402.3zM9.4 286.3h402.3zM411.7 15.9v270.4z" fill="#000" stroke="#000" stroke-width=".32"/>
<g font-size="12.5">
<text x="62.2" y="48.8">Power Management Unit</text>
<text x="289" y="51.5">UART to USB</text>
<text x="278.5" y="199.2">Micro USB Connector</text>
<text x="136" y="217.7">3.3V V-Regulator</text>
</g>
<g font-size="4.3">
<text x="36.6" y="19.2">1</text>
<text x="85.9" y="19.2">2</text>
<text x="135.2" y="19.2">3</text>
<text x="184.5" y="19.2">4</text>
<text x="233.8" y="19.2">5</text>
<text x="283.1" y="19.2">6</text>
<text x="332.4" y="19.2">7</text>
<text x="381.7" y="19.2">8</text>
<text x="10" y="47.4">A</text>
<text x="408.4" y="47.4">A</text>
<text x="10" y="99.9">B</text>
<text x="408.4" y="99.9">B</text>
<text x="10" y="152.4">C</text>
<text x="408.4" y="152.4">C</text>
<text x="10" y="204.9">D</text>
<text x="408.4" y="204.9">D</text>
<text x="10" y="257.4">E</text>
<text x="408.4" y="257.4">E</text>
<text x="36.6" y="285.6">1</text>
<text x="85.9" y="285.6">2</text>
<text x="135.2" y="285.6">3</text>
<text x="184.5" y="285.6">4</text>
<text x="233.8" y="285.6">5</text>
<text x="283.1" y="285.6">6</text>
<text x="332.4" y="285.6">7</text>
<text x="381.7" y="285.6">8</text>
</g>
<g font-size="2.9">
<text x="277.4" y="64.3">C7</text>
<text x="303.8" y="64.3">C8</text>
<text x="289" y="68.9">QF1</text>
<text x="42.9" y="73.3">FLYBACK_12V_DC-</text>
<text x="289" y="72.6">10M7AHC4</text>
<text x="302.4" y="72.6">9T</text>
<text x="51.8" y="78.9">AKL701_215</text>
<text x="38.3" y="86.5">DUMP_LOAD_12V_DC-</text>
<text x="303.3" y="87.1" transform="rotate(-90 303.3 87.1)">R29</text>
<text x="51.8" y="92.1">AKL701_215</text>
<text x="283.7" y="91">IC1</text>
<text x="37.4" y="99.7">PROTECTION_12V_DC-</text>
<text x="257.4" y="99">3.3V</text>
<text x="51.8" y="105.3">AKL701_215</text>
<text x="105.4" y="103.4" transform="rotate(-90 105.4 103.4)">_ON1</text>
<text x="113.9" y="106.5">C5</text>
<text x="173.7" y="106.1" transform="rotate(-90 173.7 106.1)">X1</text>
<text x="179.3" y="106.2" transform="rotate(-90 179.3 106.2)">AKL701_215</text>
<text x="259" y="106.5">C10</text>
<text x="313.8" y="105.6" transform="rotate(-90 313.8 105.6)">R30</text>
<text x="324.4" y="105.6" transform="rotate(-90 324.4 105.6)">R31</text>
<text x="41.1" y="113.1">INVERTER_12V_DC-</text>
<text x="105.4" y="111.6" transform="rotate(-90 105.4 111.6)">DC/DC</text>
<text x="342" y="109">JP19</text>
<text x="165" y="114.8">12</text>
<text x="167.9" y="114.8">V</text>
<text x="266.9" y="114.4">C9</text>
<text x="319.1" y="119.5" transform="rotate(-90 319.1 119.5)">DC/DC_ON3</text>
<text x="329.6" y="119.5" transform="rotate(-90 329.6 119.5)">DC/DC_ON4</text>
<text x="50.1" y="123.5">AKL701_3_15</text>
<text x="154.5" y="120.1">12V</text>
<text x="188.8" y="120.1">GND</text>
<text x="260" y="125.3">GND</text>
<text x="100.2" y="126.7" transform="rotate(-90 100.2 126.7)">R3</text>
<text x="283.7" y="128">MCP2200SOIC2</text>
<text x="303.1" y="128">0</text>
<text x="312.8" y="128">GND</text>
<text x="323.3" y="128">GND</text>
<text x="341.8" y="127.7">USB_MICROB_PLUG-SMT</text>
<text x="161.1" y="137">R1</text>
<text x="177.8" y="132.9" transform="rotate(-90 177.8 132.9)">C1</text>
<text x="189.7" y="136.7">LED1</text>
<text x="319.4" y="137.9">JP20</text>
<text x="169.9" y="148.7" transform="rotate(-90 169.9 148.7)">C2</text>
<text x="188.4" y="148.7" transform="rotate(-90 188.4 148.7)">C3</text>
<text x="202" y="146.4">GND</text>
<text x="50.1" y="152.7">12V_REF_AC</text>
<text x="97.5" y="155.7" transform="rotate(-90 97.5 155.7)">R15</text>
<text x="319.4" y="151.1">JP21</text>
<text x="114.5" y="161.9" transform="rotate(-90 114.5 161.9)">C4</text>
<text x="188.8" y="157">5V out</text>
<text x="50.1" y="163.1">AKL701_3_15</text>
<text x="102.8" y="167" transform="rotate(-90 102.8 167)">DC/DC_ON2</text>
<text x="130.7" y="162.3">GND</text>
<text x="40.2" y="178.8">INVERTER_12V_GND</text>
<text x="51.8" y="184.4">AKL701_215</text>
<text x="36.2" y="192">PROTECTION_12V_GND</text>
<text x="51.8" y="197.6">AKL701_215</text>
<text x="37.6" y="205.2">EXCIT/MEAS_12V_GND</text>
<text x="51.8" y="210.8">AKL701_215</text>
<text x="88.5" y="217.7">GND</text>
<text x="294.3" y="225.6">GND</text>
<text x="337.8" y="227.6">JP17</text>
<text x="177.8" y="231.9" transform="rotate(-90 177.8 231.9)">C6</text>
<text x="294.3" y="230.9">USB_D-</text>
<text x="294.3" y="228.2">USB_D+</text>
<text x="294.3" y="233.5">CTR_PICCOLO_POWER</text>
<text x="328.6" y="230.9">V_USB</text>
<text x="284.4" y="238.6">JP18</text>
<text x="328.6" y="236.1">5V</text>
</g>
<g font-size="2.5">
<text x="72.5" y="77.5">2</text>
<text x="72.5" y="72.2">1</text>
<text x="72.5" y="85.4">1</text>
<text x="72.5" y="90.7">2</text>
<text x="274.8" y="93.3">2</text>
<text x="274.8" y="96">4</text>
<text x="280.9" y="94.5">OSC1 OSC2</text>
<text x="299.4" y="93.3">3</text>
<text x="299.4" y="96">5</text>
<text x="72.5" y="98.6">1</text>
<text x="273.6" y="98.6">17</text>
<text x="280.9" y="99.8">VUSBRXLED</text>
<text x="280.9" y="97.1">RST</text>
<text x="287.4" y="97.1">TXLED</text>
<text x="299.4" y="98.6">6</text>
<text x="299.4" y="101.2">16</text>
<text x="72.5" y="103.9">2</text>
<text x="274.8" y="103.9">1</text>
<text x="280.9" y="105">VDDUSBCFG</text>
<text x="286.8" y="102.4">SSPND</text>
<text x="299.4" y="103.9">15</text>
<text x="72.5" y="111.8">1</text>
<text x="172.6" y="113.2" transform="rotate(-90 172.6 113.2)">1</text>
<text x="177.9" y="113.2" transform="rotate(-90 177.9 113.2)">2</text>
<text x="273.6" y="111.8">19</text>
<text x="273.6" y="109.1">18</text>
<text x="280.9" y="112.9">D+</text>
<text x="280.9" y="110.3">D-</text>
<text x="291.4" y="112.9">RX</text>
<text x="291.7" y="110.3">TX</text>
<text x="299.4" y="109.1">10</text>
<text x="299.4" y="111.8">12</text>
<text x="340.2" y="111.8">1</text>
<text x="344.2" y="112.9">VCC</text>
<text x="72.5" y="117.1">2</text>
<text x="274.8" y="117.1">8</text>
<text x="274.8" y="119.7">7</text>
<text x="280.9" y="118.2">GPIO4</text>
<text x="290.1" y="115.6">CTS</text>
<text x="290.1" y="118.2">RTS</text>
<text x="299.4" y="114.4">13</text>
<text x="299.4" y="117.1">11</text>
<text x="299.4" y="119.7">14</text>
<text x="340.2" y="114.4">2</text>
<text x="340.2" y="117.1">3</text>
<text x="340.2" y="119.7">4</text>
<text x="344.2" y="115.6">D-</text>
<text x="344.2" y="118.2">D+</text>
<text x="72.5" y="122.3">3</text>
<text x="115.6" y="122.3">+VOUT</text>
<text x="120.7" y="123.5">+VIN</text>
<text x="127.9" y="123.5">+VOUT</text>
<text x="130.5" y="122.3">+VIN</text>
<text x="273.6" y="122.3">20</text>
<text x="280.9" y="123.5">GND</text>
<text x="280.9" y="120.9">GPIO5GPIO2</text>
<text x="287.7" y="123.5">GPIO3</text>
<text x="299.4" y="122.3">9</text>
<text x="340.2" y="122.3">5</text>
<text x="344.2" y="120.9">ID</text>
<text x="344.2" y="123.5">GND</text>
<text x="116.1" y="127.6">-VOUT</text>
<text x="121.2" y="128.8">-VIN</text>
<text x="127.9" y="128.8">-VOU</text>
<text x="130.5" y="127.6">-VIN</text>
<text x="133.5" y="128.8">T</text>
<text x="322.3" y="140.8">1</text>
<text x="110.3" y="146.1">+VOUT</text>
<text x="115.4" y="147.2">+VIN</text>
<text x="122.6" y="147.2">+VOUT</text>
<text x="125.3" y="146.1">+VIN</text>
<text x="72.5" y="151.4">1</text>
<text x="110.8" y="151.4">-VOUT</text>
<text x="116" y="152.5">-VIN</text>
<text x="122.6" y="152.5">-VOUT</text>
<text x="125.3" y="151.4">-VIN</text>
<text x="322.3" y="154">1</text>
<text x="72.5" y="156.6">2</text>
<text x="72.5" y="161.9">3</text>
<text x="172.6" y="157.2" transform="rotate(-90 172.6 157.2)">1</text>
<text x="177.9" y="157.2" transform="rotate(-90 177.9 157.2)">2</text>
<text x="183.1" y="157.2" transform="rotate(-90 183.1 157.2)">3</text>
<text x="173.7" y="164.3" transform="rotate(-90 173.7 164.3)">IN</text>
<text x="179" y="167" transform="rotate(-90 179 167)">GND</text>
<text x="184.3" y="166.8" transform="rotate(-90 184.3 166.8)">OUT</text>
<text x="72.5" y="177.7">1</text>
<text x="72.5" y="183">2</text>
<text x="72.5" y="190.9">1</text>
<text x="72.5" y="196.2">2</text>
<text x="72.5" y="209.4">2</text>
<text x="72.5" y="204.1">1</text>
<text x="286.2" y="227.8">3</text>
<text x="286.2" y="225.2">4</text>
<text x="286.2" y="233.1">1</text>
<text x="286.2" y="230.5">2</text>
<text x="340.8" y="230.5">1</text>
<text x="340.8" y="233.1">2</text>
<text x="340.8" y="235.8">3</text>
<text x="167.3" y="260.1" transform="rotate(-90 167.3 260.1)">1</text>
<text x="172.6" y="260.1" transform="rotate(-90 172.6 260.1)">2</text>
<text x="177.9" y="260.1" transform="rotate(-90 177.9 260.1)">3</text>
<text x="168.5" y="267.2" transform="rotate(-90 168.5 267.2)">IN</text>
<text x="173.7" y="269.9" transform="rotate(-90 173.7 269.9)">GND</text>
<text x="179" y="269.6" transform="rotate(-90 179 269.6)">OUT</text>
</g>
<g font-size="2.1">
<text x="85.9" y="175.5">12V</text>
<text x="88.5" y="183.4">GN</text>
<text x="91.3" y="183.4">D</text>
<text x="162.4" y="246.7">12V</text>
<text x="180.9" y="249.3">GND</text>
<text x="183.5" y="257.2">3.3V</text>
</g>
</svg>
